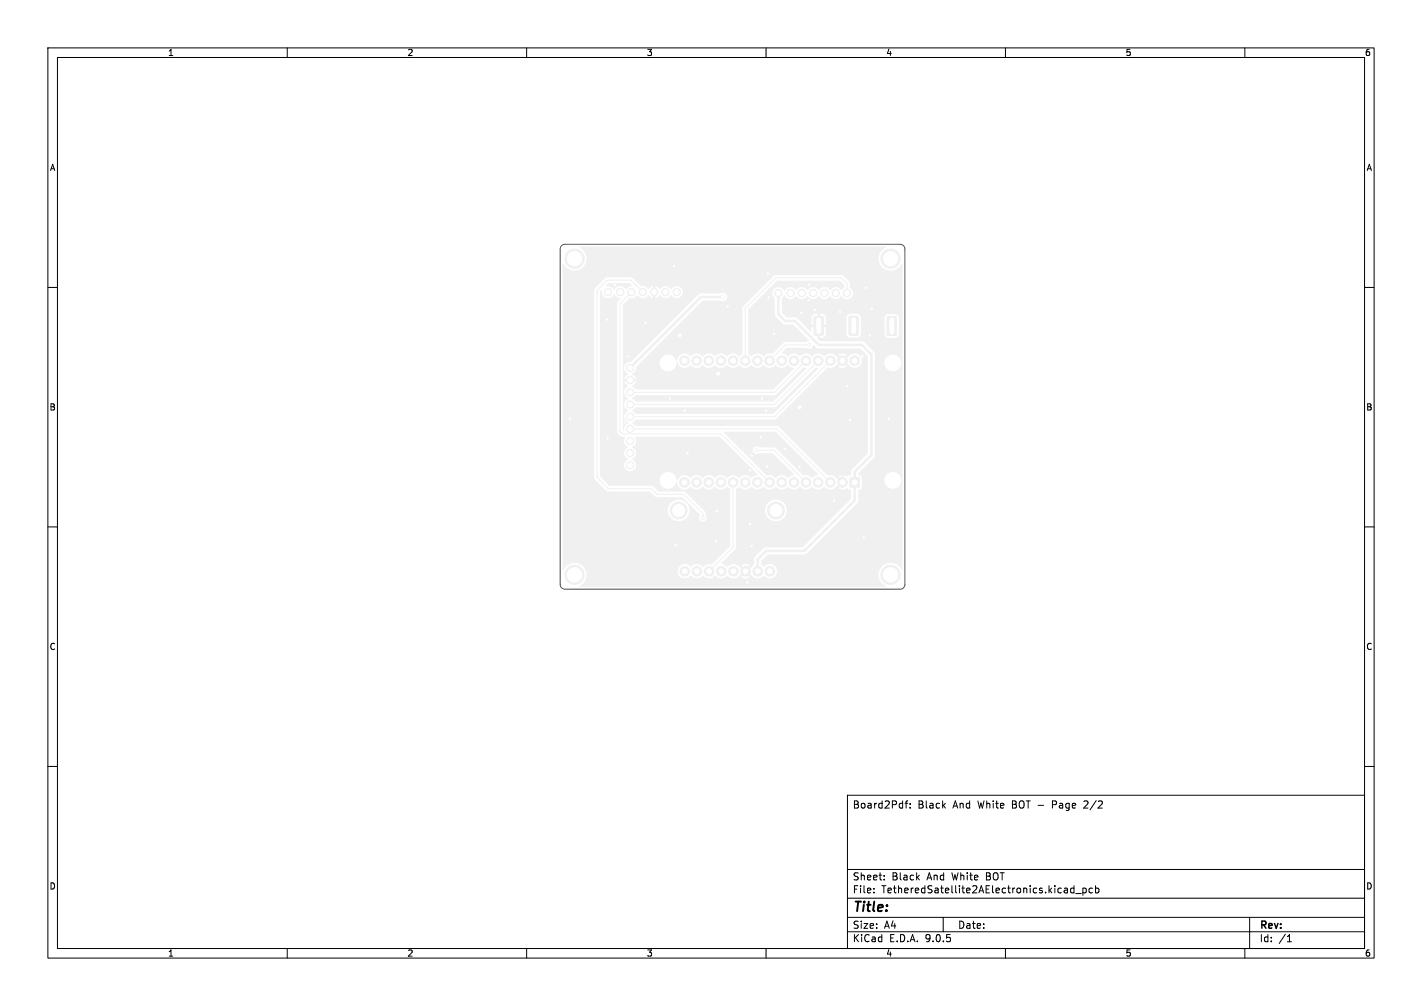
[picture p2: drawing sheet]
<svg xmlns="http://www.w3.org/2000/svg" width="297mm" height="210mm" viewBox="0 0 297 210" stroke-linecap="round" stroke-linejoin="round" font-family="sans-serif">
<g fill="#f0f0f0" stroke="#f0f0f0" stroke-width=".21">
<path d="M185.3 66.2l.3-.1h1.3l.3 .2 .1 3.4-.3 .3h-1.5l-.2-.2z"/>
<path d="M170.1 66.1l1.6-.1 .3 .2v3.5l-.2 .3h-1.6l-.2-.2v-3.5z"/>
<path d="M177.4 66.1l1.6-.1 .3 .2v3.5l-.2 .3h-1.6l-.2-.2v-3.5z"/>
<path d="M177.5 99.7h2v2h-2z"/>
<circle cx="141.3" cy="61" r=".76"/>
<circle cx="139" cy="61" r=".76"/>
<circle cx="136.6" cy="61" r=".76"/>
<circle cx="134.3" cy="61" r=".76"/>
<circle cx="131.9" cy="61" r=".76"/>
<circle cx="129.5" cy="61" r=".76"/>
<circle cx="127" cy="61" r=".76"/>
<circle cx="131.6" cy="76.8" r=".75"/>
<circle cx="131.6" cy="79.4" r=".75"/>
<circle cx="131.6" cy="81.9" r=".75"/>
<circle cx="131.6" cy="84.4" r=".75"/>
<circle cx="131.6" cy="87" r=".75"/>
<circle cx="131.6" cy="89.5" r=".75"/>
<circle cx="131.6" cy="92.1" r=".75"/>
<circle cx="131.6" cy="94.6" r=".75"/>
<circle cx="131.6" cy="97.1" r=".75"/>
<circle cx="162.1" cy="106.6" r="1.76"/>
<circle cx="141.7" cy="106.6" r="1.76"/>
<circle cx="160.8" cy="119.3" r="1"/>
<circle cx="158.3" cy="119.3" r="1"/>
<circle cx="155.7" cy="119.3" r="1"/>
<circle cx="153.2" cy="119.3" r="1"/>
<circle cx="150.6" cy="119.3" r="1"/>
<circle cx="148.1" cy="119.3" r="1"/>
<circle cx="145.6" cy="119.3" r="1"/>
<circle cx="143" cy="119.3" r="1"/>
<circle cx="176" cy="100.7" r="1"/>
<circle cx="173.4" cy="100.7" r="1"/>
<circle cx="170.9" cy="100.7" r="1"/>
<circle cx="168.4" cy="100.7" r="1"/>
<circle cx="165.8" cy="100.7" r="1"/>
<circle cx="163.3" cy="100.7" r="1"/>
<circle cx="160.7" cy="100.7" r="1"/>
<circle cx="158.2" cy="100.7" r="1"/>
<circle cx="155.7" cy="100.7" r="1"/>
<circle cx="153.1" cy="100.7" r="1"/>
<circle cx="150.6" cy="100.7" r="1"/>
<circle cx="148" cy="100.7" r="1"/>
<circle cx="145.5" cy="100.7" r="1"/>
<circle cx="143" cy="100.7" r="1"/>
<circle cx="143" cy="75.3" r="1"/>
<circle cx="145.5" cy="75.3" r="1"/>
<circle cx="148" cy="75.3" r="1"/>
<circle cx="150.6" cy="75.3" r="1"/>
<circle cx="153.1" cy="75.3" r="1"/>
<circle cx="155.7" cy="75.3" r="1"/>
<circle cx="158.2" cy="75.3" r="1"/>
<circle cx="160.7" cy="75.3" r="1"/>
<circle cx="163.3" cy="75.3" r="1"/>
<circle cx="165.8" cy="75.3" r="1"/>
<circle cx="168.4" cy="75.3" r="1"/>
<circle cx="170.9" cy="75.3" r="1"/>
<circle cx="173.4" cy="75.3" r="1"/>
<circle cx="176" cy="75.3" r="1"/>
<circle cx="178.5" cy="75.3" r="1"/>
<circle cx="176.9" cy="61.2" r=".76"/>
<circle cx="174.6" cy="61.2" r=".76"/>
<circle cx="172.2" cy="61.2" r=".76"/>
<circle cx="169.8" cy="61.2" r=".76"/>
<circle cx="167.5" cy="61.2" r=".76"/>
<circle cx="165.1" cy="61.2" r=".76"/>
<circle cx="162.6" cy="61.2" r=".76"/>
<circle cx="120" cy="120" r="2"/>
<circle cx="120" cy="54" r="2"/>
<circle cx="186" cy="54" r="2"/>
<circle cx="186" cy="120" r="2"/>
<circle cx="151" cy="62" r=".4"/>
<circle cx="169" cy="62.7" r=".3"/>
<circle cx="161.7" cy="69.7" r=".3"/>
<circle cx="119" cy="87.4" r=".3"/>
<circle cx="158.9" cy="91.3" r=".3"/>
<circle cx="159.1" cy="83.2" r=".3"/>
<circle cx="152" cy="64" r=".3"/>
<circle cx="180.1" cy="74.4" r=".25"/>
<circle cx="130.5" cy="88.2" r=".3"/>
<circle cx="142" cy="70" r=".4"/>
<circle cx="156.6" cy="109.4" r=".3"/>
<circle cx="126.9" cy="91.5" r=".3"/>
<circle cx="156.1" cy="121.6" r=".3"/>
<circle cx="126.8" cy="66.7" r=".3"/>
<circle cx="177" cy="80.6" r=".25"/>
<circle cx="174.2" cy="104.5" r=".3"/>
<circle cx="140.8" cy="55.5" r=".3"/>
<circle cx="160.2" cy="97.4" r=".25"/>
<circle cx="167.3" cy="65.3" r=".3"/>
<circle cx="170.2" cy="64.7" r=".3"/>
<circle cx="128.4" cy="59.5" r=".3"/>
<circle cx="160" cy="85.7" r=".3"/>
<circle cx="167" cy="97.4" r=".3"/>
<circle cx="134.8" cy="67.4" r=".3"/>
<circle cx="182.1" cy="64.5" r=".3"/>
<circle cx="149.7" cy="106.7" r=".3"/>
<circle cx="180.4" cy="112.2" r=".3"/>
<circle cx="150" cy="78" r=".4"/>
<circle cx="163.9" cy="93.7" r=".25"/>
<circle cx="131.1" cy="74.4" r=".3"/>
<circle cx="160.4" cy="57.1" r=".3"/>
<circle cx="169" cy="59.4" r=".3"/>
<circle cx="143.6" cy="94.6" r=".3"/>
<circle cx="160.6" cy="62.1" r=".3"/>
<circle cx="157" cy="95.1" r=".3"/>
<circle cx="177.5" cy="87.7" r=".3"/>
<circle cx="156.7" cy="98.2" r=".3"/>
<circle cx="157" cy="114" r=".3"/>
<circle cx="141.1" cy="113.8" r=".3"/>
<circle cx="185.6" cy="87.4" r=".3"/>
<circle cx="149.5" cy="113" r=".3"/>
<circle cx="143" cy="85.7" r=".3"/>
<circle cx="181.7" cy="70" r=".3"/>
<circle cx="139.9" cy="83.2" r=".3"/>
<circle cx="180.9" cy="60.1" r=".3"/>
<circle cx="167" cy="85" r=".4"/>
<circle cx="175.4" cy="65.1" r=".3"/>
<circle cx="169" cy="72" r=".3"/>
<circle cx="146.8" cy="108.1" r=".3"/>
<circle cx="158" cy="94" r=".3"/>
</g>
<path d="M142 70l-4 4h-2l-1 1v1l2 2h13M151 62h-4.6l-14.8 14.8M162.6 61.2v4.4l1.4 1.4h2l5 5h9l2 2v21l-3.5 3.5v6l-10.5 10.5h-8l-1.7 1.7v2.6M167 85l9 9v6.7M168.6 86.6h.1M178.5 100.7h.8" fill="none" stroke="#f0f0f0" stroke-width=".5"/>
<path d="M131.9 61l-2.4 2.4v26.7l.5 .5h20.6l10.1 10.1M134.3 61l-2.5-2.5h-5l-2.1 2.1v39.1l2.3 2.3h9l1.2 1.2h5.6l4 4v.9M168.4 75.3l-6.7 6.6h-30.1M169 72h-5l-3.3 3.3M170.9 75.3l-9.2 9.2-30.1-.1M173.4 75.3l-11.7 11.7h-30.1M176.9 61.2v-2l-1.2-1.2h-13.7l-6.3 6.3v11M131.6 89.5h30.7l11.1 11.2M158 94h3.7l6.7 6.7M153.1 100.7v13.5l-5 5.1" fill="none" stroke="#f0f0f0" stroke-width=".21"/>
<g fill="#f0f0f0">
<path d="M153.7 102.1l.7-.5a1.71 1.71 0 0 0 2.6 0 1.66 1.66 0 0 0 2.5 0 1.66 1.66 0 0 0 2.6 0 1.66 1.66 0 0 0 2.5 0 1.66 1.66 0 0 0 2.5 0 1.66 1.66 0 0 0 2.6 0 1.66 1.66 0 0 0 2.5 0 1.63 1.63 0 0 0 2.6 0l.7-.8 .3 .4-.7 .7a1.82 1.82 0 0 0 1.9 0l.3 .2 .4 .2 .1 1.8-2.3 2.3h-11.2a2.26 2.26 0 0 0-3.4-1.8 2.26 2.26 0 0 0 0 3.9 2.26 2.26 0 0 0 3.4-1.8v-.3h11.2l-7.8 7.8-7.9 .1-2.1 2-.2 .4v1.2l-1.3 1.2-.4-.3 .8-.8a1.48 1.48 0 0 0-1.8 0l.8 .8-.4 .3-.7-.7a1.71 1.71 0 0 0-2.6 0l-1.3-.8 3-3 .1-.3z"/>
<path d="M132 88.2l.8-.6h29.2l10.8-10.8a1.91 1.91 0 0 0 2-.6l.7-.8 .3 .4-.7 .7a1.48 1.48 0 0 0 1.7 0l-.7-.7 .4-.4 .7 .8a1.53 1.53 0 0 0 2.3 .2 1.53 1.53 0 0 0 0-2.3 1.53 1.53 0 0 0-2.3 .3l-.7 .8-.4-.4 .7-.7a1.48 1.48 0 0 0-1.7 0l.7 .7-.3 .4-.7-.8a1.71 1.71 0 0 0-2.7 0 1.64 1.64 0 0 0-2.5 0 1.64 1.64 0 0 0-2.6 0 1.64 1.64 0 0 0-2.5 0l-.4-.4-.8-.3 1-1.1h4.1a.89 .89 0 0 0 1.5-.6l1 .8h8.8l1.6 1.6-.1 20.3-3.3 3.3-.2 1.2-.4 .1-.3 .2a1.54 1.54 0 0 0-1.9 0l.7 .7-.3 .4-.9-.8a1.68 1.68 0 0 0-1.8-.6l-10.3-10.2-29.7-.1z"/>
<path d="M151.2 90.1h10.8l8.9 8.9v.2l-1.4 .6a1.69 1.69 0 0 0-1.7-.6l-5.8-5.7-.3-.1h-3.1a.82 .82 0 0 0-1.2 0 .82 .82 0 0 0 0 1.2 .82 .82 0 0 0 1.2 0h2.8l4.4 4.4v.2l-.8 .2-.4 .4a1.7 1.7 0 0 0-2.6 0h-.1a1.69 1.69 0 0 0-1.8-.6l-8.9-8.9z"/>
<path d="M132 85.6l.8-.6 29 .1 .3-.2 8.2-8.1 .6 .1-9.5 9.5h-28.6z"/>
<path d="M132 83.1l.8-.6h29l.3-.1 5.7-5.6 .6 .1-6.9 6.9h-28.7z"/>
<path d="M156.3 64.6l6-6h13.2l.8 .9v.5l-.5 .6a1.46 1.46 0 0 0-2.5 0 1.41 1.41 0 0 0-2.3 0 1.41 1.41 0 0 0-2.4 0 1.41 1.41 0 0 0-2.4 0 1.35 1.35 0 0 0-2.4 .1 1.32 1.32 0 0 0-2-.5 1.32 1.32 0 0 0 0 2.1v3.3l.2 .4 1.6 1.7 2.1 .1 3.3 3.3-.6 .3h-4.6l-2.5 2.5a1.82 1.82 0 0 0-1.9 .5 1.64 1.64 0 0 0-2.5 0l-.6-.6z"/>
<path d="M127 59.1h4.6l.4 .6-.8 .2-.5 .5a1.41 1.41 0 0 0-2.4 .2 1.77 1.77 0 0 0-1.7-.9z"/>
<path d="M117.6 55h.1a2.53 2.53 0 0 0 4.1 .7 2.53 2.53 0 0 0-.8-4.1l.1-.1h63.8l.1 .2a2.53 2.53 0 0 0-.7 4.1 2.53 2.53 0 0 0 4.1-.8l.1 .1v11.2h-.7a.83 .83 0 0 0-.8-.8l-1.5 .1a.83 .83 0 0 0-.7 .7h-5l-.1-.4-.4-.4h-1.8a.84 .84 0 0 0-.7 .8v3.4l.1 .4 .6 .4h1.5a.83 .83 0 0 0 .8-.8v-3.4h5v3.5l.1 .4 .6 .3 1.5 .1a.83 .83 0 0 0 .8-.8v-3.5h.7v9.4h-.3a1.75 1.75 0 0 0-2.6-1.4 1.75 1.75 0 0 0 0 3 1.75 1.75 0 0 0 2.6-1.4v-.2h.3v19.4h-5.7l-.1-21.5-2.5-2.3-8.9-.1-.6-.6 .1-.9h.5v.8h.4a.83 .83 0 0 0 .8-.8v-1.4h-1v-.5h1v-1.6a.95 .95 0 0 0-1.2-.7v.8h-.5v-.8h-.5a.83 .83 0 0 0-.8 .8v1.5h1v.5h-1v.8l-.1 .2-3-3-2.1-.1-1-1v-2.9l.5-.7a1.44 1.44 0 0 0 2.5 .2 1.41 1.41 0 0 0 2.4 0 1.41 1.41 0 0 0 2.4 0 1.41 1.41 0 0 0 2.3 0 1.41 1.41 0 0 0 2.4 0 1.28 1.28 0 0 0 2 .3 1.28 1.28 0 0 0-.2-2l-.2-1.3-1.6-1.4h-13.9l-.3 .1-6.5 6.6v9.7l-.8 .6a1.64 1.64 0 0 0-2.5 0 1.64 1.64 0 0 0-2.5 0 1.64 1.64 0 0 0-2.6 0 1.64 1.64 0 0 0-2.5 0 1.57 1.57 0 0 0-1.8-.5 1.57 1.57 0 0 0-1 1.5h-.2a1.76 1.76 0 0 0-2.8-1 1.76 1.76 0 0 0 .4 3 1.76 1.76 0 0 0 2.5-1.7l.1-.1a1.65 1.65 0 0 0 2.9 .6 1.66 1.66 0 0 0 2.5 0 1.66 1.66 0 0 0 2.6 0 1.66 1.66 0 0 0 2.5 0 1.66 1.66 0 0 0 2.5 0 1.66 1.66 0 0 0 2.6 0 1.66 1.66 0 0 0 2.5 0 1.66 1.66 0 0 0 2.6 0 1.66 1.66 0 0 0 2.5 0l.4 .4 .8 .2v.2l-4.3 4.3h-28.7l-.8-.6 .8-1-.8-.1v-.5h.8l-.2-.6-.6-.4 .7-.6 .2-.9 13.8-13.8h3.8a.92 .92 0 0 0 1.4-.8 .92 .92 0 0 0-1.4-.8h-4.2l-.4 .2-14.1 14.1a1.32 1.32 0 0 0-1.4 1 1.32 1.32 0 0 0 .8 1.6l-.6 .4-.2 .6h.8v.5h-.8l.2 .6 .6 .5a1.33 1.33 0 0 0-.9 1.2 1.33 1.33 0 0 0 .9 1.3 1.38 1.38 0 0 0-.8 1.2 1.38 1.38 0 0 0 .8 1.3 1.38 1.38 0 0 0-.8 1.3 1.38 1.38 0 0 0 .8 1.2 1.7 1.7 0 0 0-.9 1.7l-.2-.1v-26.1l1.5-1.5a1.54 1.54 0 0 0 1.5-.6 1.41 1.41 0 0 0 2.4 0l.5 .5 .4 .1v-.8h.5v.8l.9-.6a1.47 1.47 0 0 0 2.4 0 1.29 1.29 0 0 0 2 .3 1.29 1.29 0 0 0-.1-1.9 1.29 1.29 0 0 0-1.9 .4 1.46 1.46 0 0 0-2.4 0l-.5-.5-.4-.2v.9h-.5v-.9l-.9 .7a1.44 1.44 0 0 0-1.5-.6l-2.1-1.9h-5.2l-.3 .1-2.2 2.2-.1 .3v39.3l.1 .3 2.4 2.4 .3 .1h8.8l1.4 1.2h5.4l2.7 2.6h-1.2a2.26 2.26 0 0 0-3.4-1.8 2.26 2.26 0 0 0 0 3.9 2.26 2.26 0 0 0 3.4-1.8v-.3h1.2l1 1a.81 .81 0 0 0-.1 1.1 .81 .81 0 0 0 1.1 .2 .81 .81 0 0 0 .2-1.1l-.1-.8-4.3-4.2h-5.5l-1.4-1.2h-8.8l-2-1.9v-38.6l.4-.3a1.37 1.37 0 0 0 1.6 1.6l.5-.2 .4-.5h.2a1.63 1.63 0 0 0 1.2 .8l-.7 1v26.9l.7 .9 .9 .1v.2a1.36 1.36 0 0 0 .7 1.9 1.38 1.38 0 0 0-.9 1.3 1.38 1.38 0 0 0 .9 1.3 1.28 1.28 0 0 0-.8 1.7 1.28 1.28 0 0 0 1.7 .6 1.28 1.28 0 0 0 .5-1.8l-.6-.6a1.33 1.33 0 0 0 .9-1.2 1.33 1.33 0 0 0-.9-1.3 1.45 1.45 0 0 0 .6-2.1h17.7l7.9 7.8v.2l-.8 .2-.4 .4a1.7 1.7 0 0 0-2.7 0 1.64 1.64 0 0 0-2.5 0 1.64 1.64 0 0 0-2.5 0 1.64 1.64 0 0 0-2.6 0 1.64 1.64 0 0 0-2.5 0 1.58 1.58 0 0 0-2.8 .6l-.1-.1a1.76 1.76 0 0 0-2.5-1.6 1.76 1.76 0 0 0-.4 3 1.76 1.76 0 0 0 2.9-1h.1a1.62 1.62 0 0 0 1.1 1.4 1.62 1.62 0 0 0 1.8-.5 1.66 1.66 0 0 0 2.5 0 1.66 1.66 0 0 0 2.6 0 1.66 1.66 0 0 0 2.5 0l.6 .6v11.8l-3.8 3.8h-.2a1.94 1.94 0 0 0-1.7 .6 1.64 1.64 0 0 0-2.6 0 1.53 1.53 0 0 0-2.2-.2 1.53 1.53 0 0 0 .1 2.3 1.53 1.53 0 0 0 2.2-.3 1.66 1.66 0 0 0 2.6 0 1.66 1.66 0 0 0 2.5 0 1.66 1.66 0 0 0 2.6 0 1.63 1.63 0 0 0 2.5-.1l.7-.7 .4 .3-.7 .8a1.49 1.49 0 0 0 1.7 0l-.8-.8 .4-.3 .8 .7a1.64 1.64 0 0 0 2.6 .1 1.53 1.53 0 0 0 2.2 .1 1.53 1.53 0 0 0-.1-2.3 1.53 1.53 0 0 0-2.2 .4l-.5-.4v-.9l1.3-1.3h7.8l.4-.2 10.6-10.6 .2-.4v-2.3l.5-.2 .2-.3v-2.1a.65 .65 0 0 0-.7-.6v-.3l3.3-3.3 .2-.4h5.7v5.1h-.3v-.3a1.75 1.75 0 0 0-2.8-1 1.75 1.75 0 0 0 .4 3 1.75 1.75 0 0 0 2.4-1.7h.3v18.7l-.2 .1a2.53 2.53 0 0 0-4.1-.7 2.53 2.53 0 0 0 .8 4.1l-.1 .1h-63.8l-.1-.2a2.53 2.53 0 0 0 .7-4.1 2.53 2.53 0 0 0-4.1 .8l-.1-.1z"/>
</g>
<g fill="#fff" stroke="#fff" stroke-width=".21">
<circle cx="120" cy="120" r="1.5"/>
<circle cx="120" cy="54" r="1.5"/>
<circle cx="186" cy="54" r="1.5"/>
<circle cx="186" cy="120" r="1.5"/>
<circle cx="151" cy="62" r=".3"/>
<circle cx="169" cy="62.7" r=".15"/>
<circle cx="161.7" cy="69.7" r=".15"/>
<circle cx="119" cy="87.4" r=".15"/>
<circle cx="158.9" cy="91.3" r=".15"/>
<circle cx="159.1" cy="83.2" r=".15"/>
<circle cx="152" cy="64" r=".15"/>
<circle cx="180.1" cy="74.4" r=".15"/>
<circle cx="130.5" cy="88.2" r=".15"/>
<circle cx="142" cy="70" r=".3"/>
<circle cx="156.6" cy="109.4" r=".15"/>
<circle cx="126.9" cy="91.5" r=".15"/>
<circle cx="156.1" cy="121.6" r=".15"/>
<circle cx="126.8" cy="66.7" r=".15"/>
<circle cx="177" cy="80.6" r=".15"/>
<circle cx="174.2" cy="104.5" r=".15"/>
<circle cx="140.8" cy="55.5" r=".15"/>
<circle cx="160.2" cy="97.4" r=".15"/>
<circle cx="167.3" cy="65.3" r=".15"/>
<circle cx="170.2" cy="64.7" r=".15"/>
<circle cx="128.4" cy="59.5" r=".15"/>
<circle cx="160" cy="85.7" r=".15"/>
<circle cx="167" cy="97.4" r=".15"/>
<circle cx="134.8" cy="67.4" r=".15"/>
<circle cx="182.1" cy="64.5" r=".15"/>
<circle cx="149.7" cy="106.7" r=".15"/>
<circle cx="180.4" cy="112.2" r=".15"/>
<circle cx="150" cy="78" r=".3"/>
<circle cx="163.9" cy="93.7" r=".15"/>
<circle cx="131.1" cy="74.4" r=".15"/>
<circle cx="160.4" cy="57.1" r=".15"/>
<circle cx="169" cy="59.4" r=".15"/>
<circle cx="143.6" cy="94.6" r=".15"/>
<circle cx="160.6" cy="62.1" r=".15"/>
<circle cx="157" cy="95.1" r=".15"/>
<circle cx="177.5" cy="87.7" r=".15"/>
<circle cx="156.7" cy="98.2" r=".15"/>
<circle cx="157" cy="114" r=".15"/>
<circle cx="141.1" cy="113.8" r=".15"/>
<circle cx="185.6" cy="87.4" r=".15"/>
<circle cx="149.5" cy="113" r=".15"/>
<circle cx="143" cy="85.7" r=".15"/>
<circle cx="181.7" cy="70" r=".15"/>
<circle cx="139.9" cy="83.2" r=".15"/>
<circle cx="180.9" cy="60.1" r=".15"/>
<circle cx="167" cy="85" r=".3"/>
<circle cx="175.4" cy="65.1" r=".15"/>
<circle cx="169" cy="72" r=".15"/>
<circle cx="146.8" cy="108.1" r=".15"/>
<circle cx="158" cy="94" r=".15"/>
<circle cx="141.3" cy="61" r=".5"/>
<circle cx="139" cy="61" r=".5"/>
<circle cx="136.6" cy="61" r=".5"/>
<circle cx="134.3" cy="61" r=".5"/>
<circle cx="131.9" cy="61" r=".5"/>
<circle cx="129.5" cy="61" r=".5"/>
<circle cx="127" cy="61" r=".5"/>
<circle cx="131.6" cy="76.8" r=".5"/>
<circle cx="131.6" cy="79.4" r=".5"/>
<circle cx="131.6" cy="81.9" r=".5"/>
<circle cx="131.6" cy="84.4" r=".5"/>
<circle cx="131.6" cy="87" r=".5"/>
<circle cx="131.6" cy="89.5" r=".5"/>
<circle cx="131.6" cy="92.1" r=".5"/>
<circle cx="131.6" cy="94.6" r=".5"/>
<circle cx="131.6" cy="97.1" r=".5"/>
<circle cx="162.1" cy="106.6" r="1.25"/>
<circle cx="141.7" cy="106.6" r="1.25"/>
<circle cx="160.8" cy="119.3" r=".5"/>
<circle cx="158.3" cy="119.3" r=".5"/>
<circle cx="155.7" cy="119.3" r=".5"/>
<circle cx="153.2" cy="119.3" r=".5"/>
<circle cx="150.6" cy="119.3" r=".5"/>
<circle cx="148.1" cy="119.3" r=".5"/>
<circle cx="145.6" cy="119.3" r=".5"/>
<circle cx="143" cy="119.3" r=".5"/>
<circle cx="186.5" cy="100.3" r="1.5"/>
<circle cx="139.5" cy="100.3" r="1.5"/>
<circle cx="186.5" cy="75.8" r="1.5"/>
<circle cx="139.5" cy="75.8" r="1.5"/>
<circle cx="178.5" cy="100.7" r=".51"/>
<circle cx="176" cy="100.7" r=".51"/>
<circle cx="173.4" cy="100.7" r=".51"/>
<circle cx="170.9" cy="100.7" r=".51"/>
<circle cx="168.4" cy="100.7" r=".51"/>
<circle cx="165.8" cy="100.7" r=".51"/>
<circle cx="163.3" cy="100.7" r=".51"/>
<circle cx="160.7" cy="100.7" r=".51"/>
<circle cx="158.2" cy="100.7" r=".51"/>
<circle cx="155.7" cy="100.7" r=".51"/>
<circle cx="153.1" cy="100.7" r=".51"/>
<circle cx="150.6" cy="100.7" r=".51"/>
<circle cx="148" cy="100.7" r=".51"/>
<circle cx="145.5" cy="100.7" r=".51"/>
<circle cx="143" cy="100.7" r=".51"/>
<circle cx="143" cy="75.3" r=".51"/>
<circle cx="145.5" cy="75.3" r=".51"/>
<circle cx="148" cy="75.3" r=".51"/>
<circle cx="150.6" cy="75.3" r=".51"/>
<circle cx="153.1" cy="75.3" r=".51"/>
<circle cx="155.7" cy="75.3" r=".51"/>
<circle cx="158.2" cy="75.3" r=".51"/>
<circle cx="160.7" cy="75.3" r=".51"/>
<circle cx="163.3" cy="75.3" r=".51"/>
<circle cx="165.8" cy="75.3" r=".51"/>
<circle cx="168.4" cy="75.3" r=".51"/>
<circle cx="170.9" cy="75.3" r=".51"/>
<circle cx="173.4" cy="75.3" r=".51"/>
<circle cx="176" cy="75.3" r=".51"/>
<circle cx="178.5" cy="75.3" r=".51"/>
<circle cx="176.9" cy="61.2" r=".5"/>
<circle cx="174.6" cy="61.2" r=".5"/>
<circle cx="172.2" cy="61.2" r=".5"/>
<circle cx="169.8" cy="61.2" r=".5"/>
<circle cx="167.5" cy="61.2" r=".5"/>
<circle cx="165.1" cy="61.2" r=".5"/>
<circle cx="162.6" cy="61.2" r=".5"/>
</g>
<path d="M171 66.8v2.5M178.3 66.8v2.5M186.3 66.8v2.5" fill="none" stroke="#fff" stroke-width="1"/>
<g fill="none" stroke="#000" stroke-width=".21">
<path d="M10 10h277v190h-277zM12 12h273v186h-273zM60 10v2M110 10v2M160 10v2M210 10v2M260 10v2M10 60h2M285 60h2M10 110h2M285 110h2M10 160h2"/>
<path d="M177 166h108v32h-108zM189 167.7h.6M189.6 167.2l-.4 .2v1.3M190.1 168.6v.1M190.1 167.8v.1M227.2 167.8l-.9 .9h.9M285 160h2M60 198v2M110 198v2M160 198v2M177 194.5h108M177 191.5h108"/>
<path d="M177 187.5h108M177 181.5h108M182.5 186.3v.1M182.5 185.5v.1M184.7 183.6v.1M184.7 182.8v.1M197 191.5v3M210 198v2M224.3 184.9v1.5M224.3 185.5l-.4-.1-.3 .3 .1 .6h.6M224.7 186.5h1.1M226.2 185.5l.4-.1 .3 .3-.2 .6h-.5"/>
<path d="M226.2 185.4v1.5M228.2 185.5l-.5-.1-.2 .3 .1 .6h.6M228.8 185.5l.4-.1 .3 .3-.1 .6h-.6M228.8 184.9v1.5M260 198v2M261 191.5v6.5M268.9 196.6h.8M269 195.5l.3-.4v1.5"/>
</g>
<path d="M188 51a1 1 0 0 1 1 1v70a1 1 0 0 1-1 1M188 51h-70a1 1 0 0 0-1 1v70a1 1 0 0 0 1 1h70" fill="none" stroke="#575757" stroke-width=".21"/>
<text font-size="2.8" x="178" y="190.9">Title:</text>
<g font-size="2.1">
<text x="178" y="169">Board2Pdf:</text>
<text x="191.7" y="169">Black</text>
<text x="199.1" y="169">And</text>
<text x="204.4" y="169">White</text>
<text x="211.6" y="169">BOT -</text>
<text x="220.3" y="169">Page</text>
<text x="227.1" y="169">2/2</text>
<text x="178" y="184">Sheet:</text>
<text x="186.2" y="184">Black</text>
<text x="193.7" y="184">And</text>
<text x="199" y="184">White</text>
<text x="206.2" y="184">BOT</text>
<text x="178" y="186.7">File:</text>
<text x="184.1" y="186.7">TetheredSatellite2AElectronics.kicad_pcb</text>
<text x="178" y="196.9">KiCad</text>
<text x="178" y="194.1">Size:</text>
<text x="184.7" y="194.1">A4</text>
<text x="185.7" y="196.9">E.D.A.</text>
<text x="193.3" y="196.9">9.0.5</text>
<text x="200" y="194.1">Date:</text>
<text x="263" y="194.3">Rev:</text>
<text x="263" y="196.9">Id:</text>
<text x="267.1" y="196.9">/1</text>
</g>
<g font-size="1.8">
<text x="35" y="11.9">1</text>
<text x="85" y="11.9">2</text>
<text x="135" y="11.9">3</text>
<text x="185" y="11.9">4</text>
<text x="235" y="11.9">5</text>
<text x="285" y="11.9">6</text>
<text x="10.3" y="35.9">A</text>
<text x="285.4" y="35.9">A</text>
<text x="10.3" y="85.9">B</text>
<text x="285.3" y="85.9">B</text>
<text x="10.3" y="135.9">C</text>
<text x="285.3" y="135.9">C</text>
<text x="10.3" y="185.9">D</text>
<text x="285.3" y="185.9">D</text>
<text x="35" y="199.9">1</text>
<text x="85" y="199.9">2</text>
<text x="135" y="199.9">3</text>
<text x="185" y="199.9">4</text>
<text x="235" y="199.9">5</text>
<text x="285" y="199.9">6</text>
</g>
</svg>
